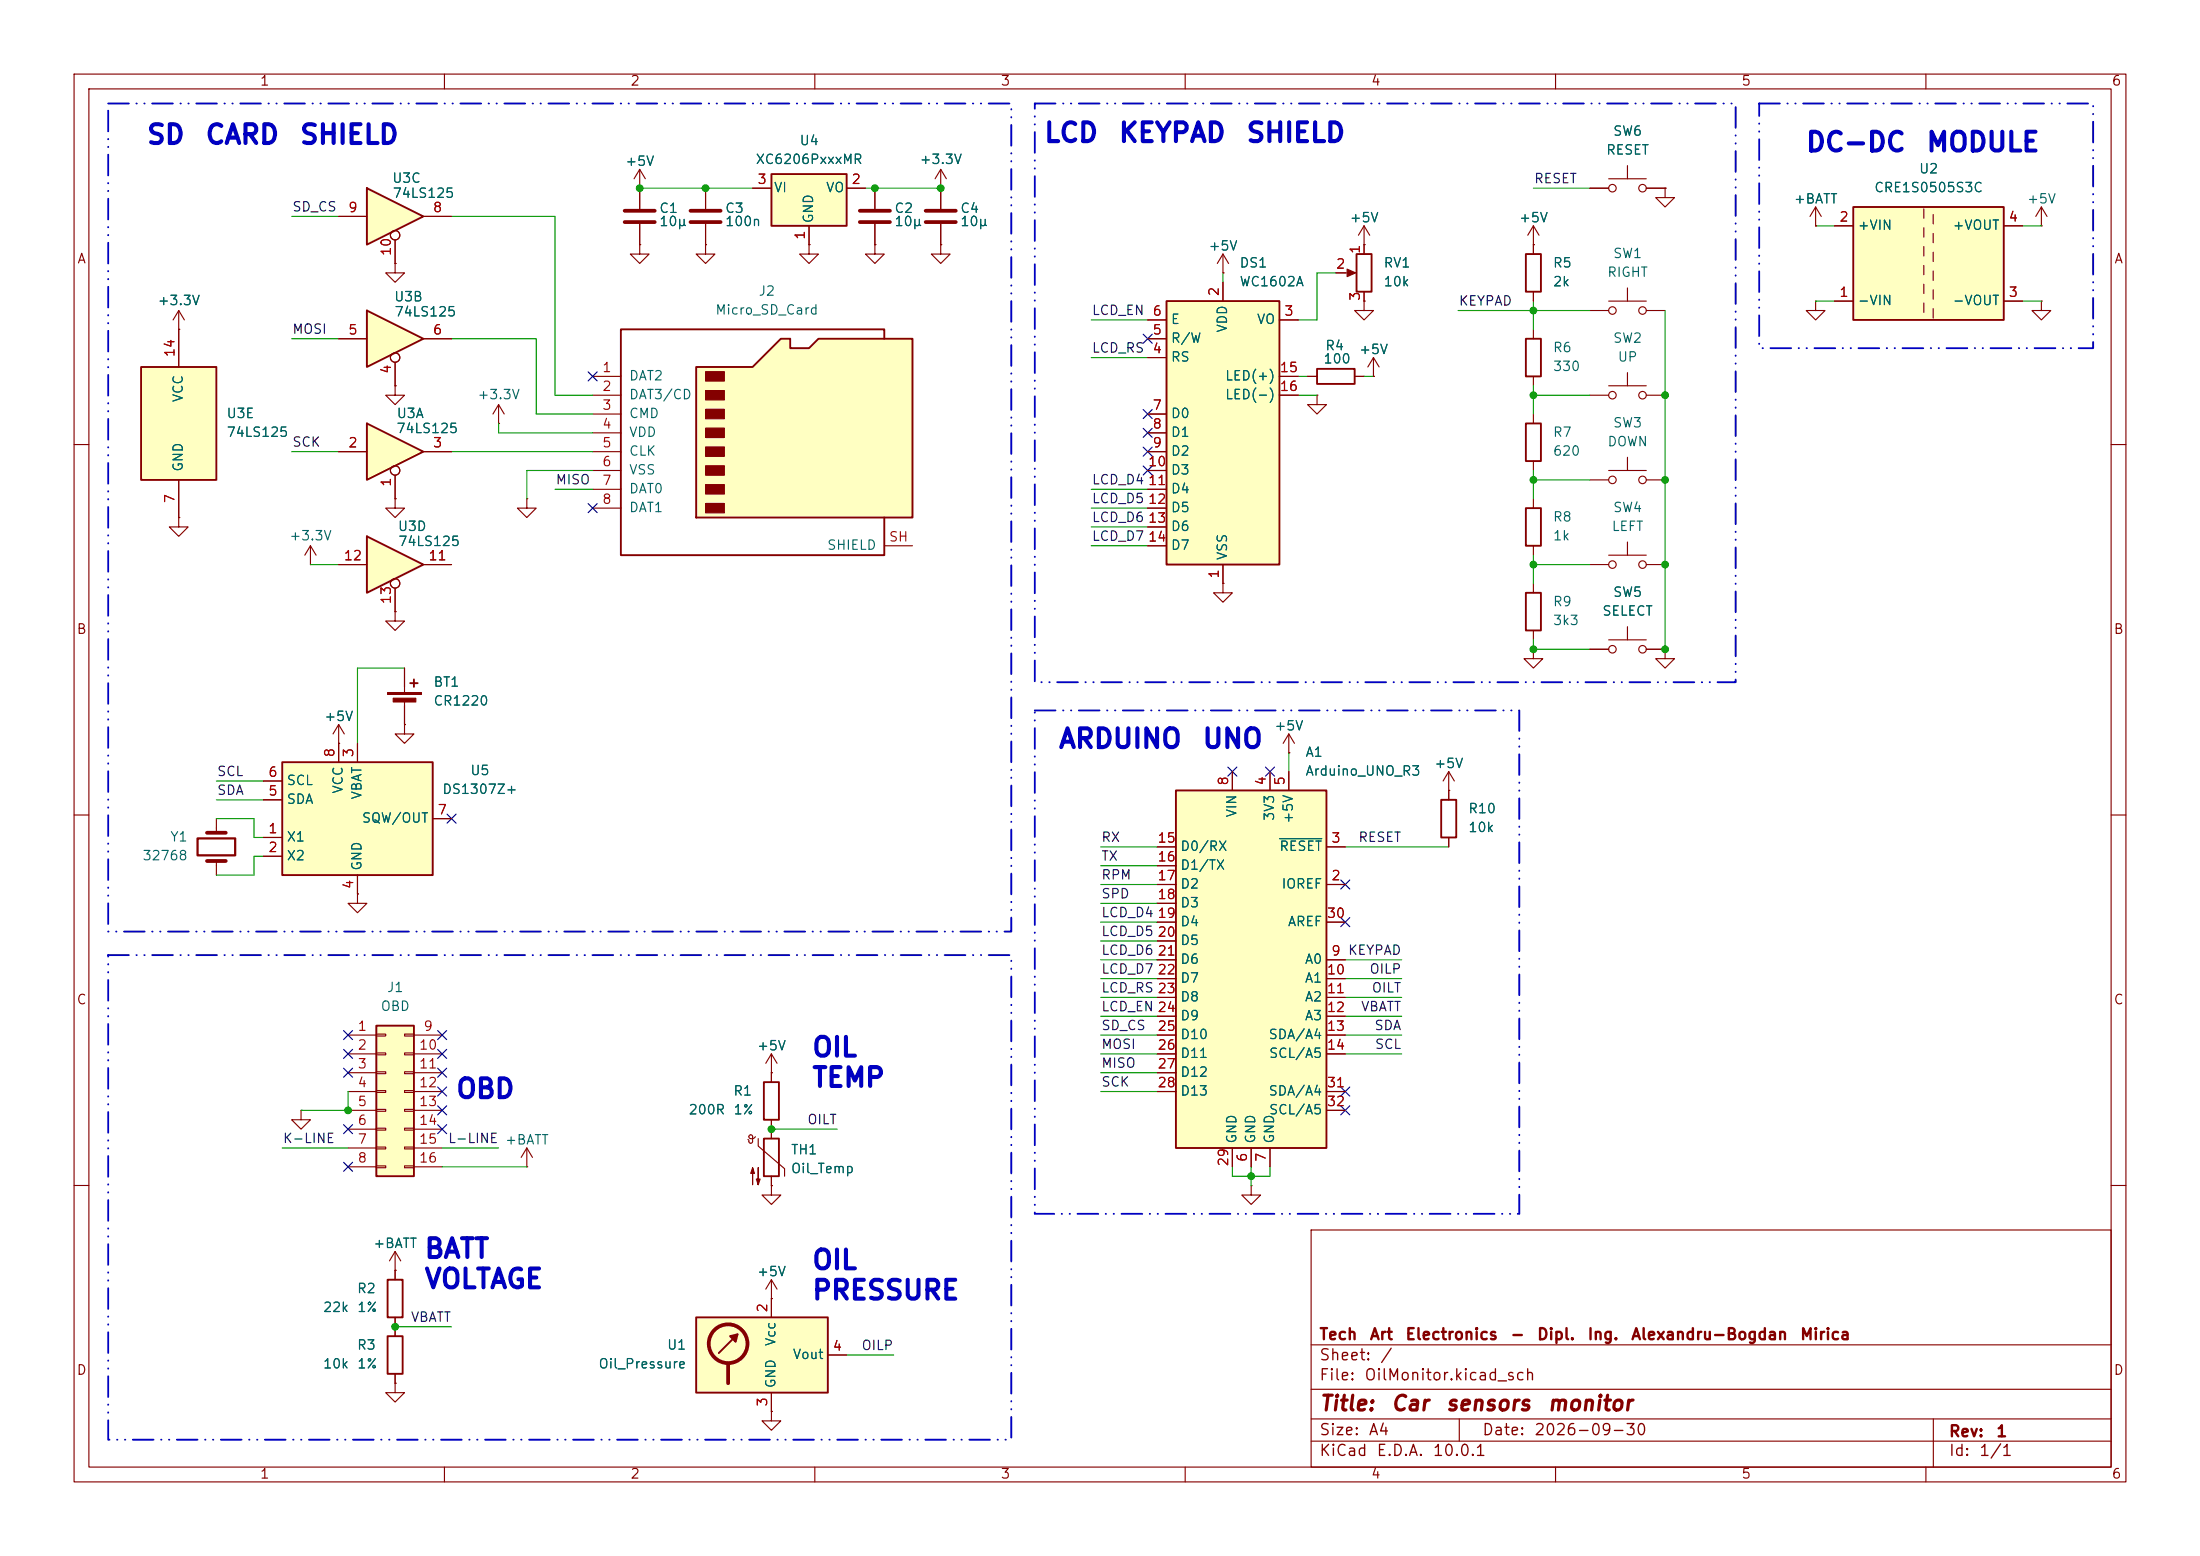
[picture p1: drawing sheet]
<svg xmlns="http://www.w3.org/2000/svg" width="297mm" height="210mm" viewBox="0 0 297 210" stroke-linecap="round" stroke-linejoin="round" font-family="sans-serif">
<g fill="none" stroke="#840000" stroke-width=".15">
<path d="M10 10h277v190h-277zM12 12h273v186h-273zM60 10v2M110 10v2M160 10v2M210 10v2M260 10v2M207 33v1.3M207 39.4v1.2M10 60h2M285 60h2M10 110h2"/>
<path d="M285 110h2M10 160h2M177 166h108v32h-108zM285 160h2M60 198v2M110 198v2M160 198v2M177 194.5h108M177 191.5h108M177 187.5h108M177 181.5h108M197 191.5v3"/>
<path d="M210 198v2M260 198v2M261 191.5v6.5"/>
</g>
<path d="M206 34.3h2v5.1h-2z" fill="none" stroke="#840000" stroke-width=".25"/>
<path d="M49.5 57.2l7.6 3.8-7.6 3.8z" fill="#ffffc2"/>
<path d="M49.5 57.2l7.6 3.8-7.6 3.8zM206 68.6h2v5.1h-2zM55.4 92.2h1M55.9 91.7v1M194.6 108h2v5h-2z" fill="none" stroke="#840000" stroke-width=".25"/>
<g fill="none" stroke="#840000" stroke-width=".15">
<path d="M67.3 57.2h.1M67.3 54.6l-.8 1.3M67.3 54.6l.8 1.3M67.3 54.6v2.6M45.7 61h3.8M53.3 64.1v3.2M57.1 61h3.9M207 67.3v1.3M207 73.7v1.2M214.6 64.8h2.6M217.2 63.5h5M219.7 61.7v1.8"/>
<path d="M222.2 64.8h2.6M45.7 97.8l-.7 1.3M45.7 97.8l.8 1.3M45.7 97.8v2.5M54.6 97.8v1.3h1.3l-1.3 1.2-1.3-1.2h1.3M54.6 97.8h.1M54.6 90.2v3.3M54.6 94.5v3.3M174 99.1l-.8 1.2M174 99.1l.8 1.2M174 99.1v2.5M45.7 100.3h.1"/>
<path d="M174 101.6h.1M195.6 106.7h.1M195.6 104.1l-.8 1.3M195.6 104.1l.7 1.3M195.6 104.1v3.9M195.6 113v1.3"/>
<circle cx="53.3" cy="63.5" r=".63"/>
<circle cx="217.7" cy="64.8" r=".51"/>
<circle cx="221.7" cy="64.8" r=".51"/>
</g>
<g fill="#840000" stroke="#840000" stroke-width=".15">
<path d="M52.3 93.5h4.6v.2h-4.6z"/>
<path d="M53.1 94.2h3v.5h-3z"/>
</g>
<path d="M49.5 72.4l7.6 3.8-7.6 3.8z" fill="#ffffc2"/>
<path d="M49.5 72.4l7.6 3.8-7.6 3.8zM52.3 172.7h2.1v5.1h-2.1zM52.3 180.3h2.1v5.1h-2.1z" fill="none" stroke="#840000" stroke-width=".25"/>
<g fill="none" stroke="#840000" stroke-width=".15">
<path d="M214.6 25.4h2.6M217.2 24.1h5M219.7 22.4v1.7M222.2 25.4h2.6M41.9 76.2h.1M41.9 73.7l-.8 1.2M41.9 73.7l.8 1.2M41.9 73.7v2.5M45.7 76.2h3.8M53.3 67.3v1.3h1.3l-1.3 1.3-1.2-1.3h1.2M53.3 67.3h.1M53.3 79.4v3.2"/>
<path d="M57.1 76.2h3.9M53.3 82.6v1.2h1.3l-1.3 1.3-1.2-1.3h1.2M53.3 82.6h.1M40.6 149.9v1.2h1.3l-1.3 1.3-1.2-1.3h1.2M40.6 149.9h.1M71.1 157.5h.1M71.1 154.9l-.7 1.3M71.1 154.9l.8 1.3M71.1 154.9v2.6M104.1 144.8h.1M104.1 142.2l-.7 1.3M104.1 142.2l.8 1.3"/>
<path d="M104.1 142.2v2.6M53.3 171.5h.1M53.3 168.9v3.8M53.3 177.8v2.5M53.3 168.9l-.7 1.3M53.3 168.9l.8 1.3M104.1 175.3h.1M104.1 172.7v2.6M104.1 172.7l-.7 1.3M104.1 172.7l.8 1.3M53.3 186.7v1.3h1.3l-1.3 1.2-1.2-1.2h1.2M53.3 186.7h.1"/>
<path d="M53.3 185.4v1.3"/>
<circle cx="217.7" cy="25.4" r=".51"/>
<circle cx="221.7" cy="25.4" r=".51"/>
<circle cx="53.3" cy="78.7" r=".63"/>
</g>
<path d="M158.7 106.7h20.4v48.2h-20.4z" fill="#ffffc2"/>
<path d="M158.7 106.7h20.4v48.2h-20.4zM103.1 153.7h2.1v5.1h-2.1z" fill="none" stroke="#840000" stroke-width=".25"/>
<g fill="none" stroke="#840000" stroke-width=".15">
<path d="M156.2 119.4h2.5M156.2 114.3h2.5M156.2 116.8h2.5M166.4 104.1v2.6M171.4 104.1v2.6M174 104.1v2.6M179.1 119.4h2.5M179.1 114.3h2.5M156.2 129.5h2.5M156.2 132.1h2.5M156.2 134.6h2.5M156.2 137.2h2.5"/>
<path d="M156.2 139.7h2.5M156.2 121.9h2.5M156.2 124.5h2.5M156.2 127h2.5M179.1 129.5h2.5M179.1 132.1h2.5M179.1 134.6h2.5M179.1 137.2h2.5M179.1 139.7h2.5M179.1 124.5h2.5M101.1 153.4l.1-.2h.1h.2l.1 .2M101.1 153.4l.2 .3a.59 .59 0 0 0 .7-.3"/>
<path d="M101.6 153.4v.7l-.1 .2-.3-.1-.1-.3-.1-.1M102.4 153.7v1l3.5 3v1.1M104.1 152.4v1.3M104.1 158.8v1.2M156.2 142.2h2.5M156.2 144.8h2.5M156.2 147.3h2.5M166.4 154.9v2.6M168.9 154.9v2.6M171.4 154.9v2.6M179.1 142.2h2.5M179.1 147.3h2.5"/>
<path d="M179.1 149.9h2.5M104.1 160v1.3h1.3l-1.3 1.3-1.2-1.3h1.2M104.1 160h.1M168.9 160v1.3h1.3l-1.3 1.3-1.3-1.3h1.3M168.9 160h.1M104.1 190.5v1.3h1.3l-1.3 1.2-1.2-1.2h1.2M104.1 190.5h.1"/>
</g>
<path d="M172.7 113.2h5.7" fill="none" stroke="#006464" stroke-width=".15"/>
<g fill="#840000" stroke="#840000" stroke-width=".15">
<path d="M101.6 157.6l.3 .8h-.6l.3-.8v2.3z"/>
<path d="M102.4 157.6v2.3l-.3-.8h.5l-.2 .8z"/>
</g>
<path d="M94 177.8h17.8v10.2h-17.8z" fill="#ffffc2"/>
<path d="M103.1 146.1h2.1v5h-2.1zM94 177.8h17.8v10.2h-17.8zM99.6 180.1l-2.6 2.5" fill="none" stroke="#840000" stroke-width=".25"/>
<g fill="none" stroke="#840000" stroke-width=".51">
<path d="M98.3 184.2v2.5"/>
<circle cx="98.3" cy="181.4" r="2.62"/>
</g>
<path d="M98.6 180.3l1-.2-.3 1z" fill="#840000" stroke="#840000" stroke-width=".25"/>
<path d="M104.1 144.8v1.3M104.1 151.1v1.3M104.1 175.3v2.5M104.1 188v2.5M111.8 182.9h2.5" fill="none" stroke="#840000" stroke-width=".15"/>
<path d="M50.8 138.4h5.1v20.4h-5.1z" fill="#ffffc2"/>
<path d="M50.8 138.4h5.1v20.4h-5.1z" fill="none" stroke="#840000" stroke-width=".25"/>
<g fill="none" stroke="#840000" stroke-width=".15">
<path d="M184.1 33h.1M184.1 30.5l-.7 1.3M184.1 30.5l.8 1.3M184.1 30.5v2.5M53.3 52.1v1.2h1.3l-1.3 1.3-1.2-1.3h1.2M53.3 52.1h.1M47 139.7h3.8M50.8 139.6h1.3v.2h-1.3zM54.6 139.6h1.3v.2h-1.3zM55.9 139.7h3.8M47 142.2h3.8M47 144.8h3.8"/>
<path d="M47 147.3h3.8M47 149.9h3.8M47 152.4h3.8M47 154.9h3.8M47 157.5h3.8M50.8 142.1h1.3v.3h-1.3zM50.8 144.7h1.3v.2h-1.3zM50.8 147.2h1.3v.2h-1.3zM50.8 149.7h1.3v.3h-1.3zM50.8 152.3h1.3v.2h-1.3zM50.8 154.8h1.3v.3h-1.3zM50.8 157.4h1.3v.2h-1.3z"/>
<path d="M54.6 142.1h1.3v.3h-1.3zM54.6 144.7h1.3v.2h-1.3zM54.6 147.2h1.3v.2h-1.3zM54.6 149.7h1.3v.3h-1.3zM54.6 152.3h1.3v.2h-1.3zM54.6 154.8h1.3v.3h-1.3zM54.6 157.4h1.3v.2h-1.3zM55.9 142.2h3.8M55.9 144.8h3.8M55.9 147.3h3.8M55.9 149.9h3.8M55.9 152.4h3.8"/>
<path d="M55.9 154.9h3.8M55.9 157.5h3.8"/>
</g>
<path d="M94 49.5h7.6l3.8-3.8h1.3v1.3h2.5l1.3-1.3h12.7v24.2h-29.2z" fill="#ffffc2"/>
<path d="M183.1 34.3h2.1v5.1h-2.1zM94 49.5h7.6l3.8-3.8h1.3v1.3h2.5l1.3-1.3h12.7v24.2h-29.2zM119.4 45.7v-1.2h-35.6v30.4h35.6v-5" fill="none" stroke="#840000" stroke-width=".25"/>
<g fill="#840000" stroke="#840000" stroke-width=".15">
<path d="M95.2 50.2h2.6v1.2h-2.6z"/>
<path d="M95.2 52.7h2.6v1.3h-2.6z"/>
<path d="M95.2 55.2h2.6v1.3h-2.6z"/>
<path d="M95.2 57.8h2.6v1.3h-2.6z"/>
<path d="M95.2 60.3h2.6v1.3h-2.6z"/>
<path d="M95.2 62.9h2.6v1.2h-2.6z"/>
<path d="M95.2 65.4h2.6v1.3h-2.6z"/>
<path d="M95.2 67.9h2.6v1.3h-2.6z"/>
<path d="M181.9 36.3l1.1 .5-1.1 .5z"/>
</g>
<g fill="none" stroke="#840000" stroke-width=".15">
<path d="M86.4 33v1.3h1.2l-1.2 1.3-1.3-1.3h1.3M86.4 33h.1M95.2 33v1.3h1.3l-1.3 1.3-1.2-1.3h1.2M95.2 33h.1M109.2 33v1.3h1.3l-1.3 1.3-1.3-1.3h1.3M109.2 33h.1M118.1 33v1.3h1.3l-1.3 1.3-1.3-1.3h1.3M118.1 33h.1M127 33v1.3h1.3l-1.3 1.3-1.3-1.3h1.3M127 33h.1M165.1 36.8h.1M165.1 34.3l-.8 1.3"/>
<path d="M165.1 34.3l.8 1.3M165.1 34.3v2.5M180.3 36.8h2.3M184.1 33v1.3M184.1 39.4v1.2M207 33h.1M207 30.5l-.8 1.3M207 30.5l.8 1.3M207 30.5v2.5M80 50.8h3.8M80 53.3h3.8M80 55.9h3.8"/>
<path d="M80 58.4h3.8M80 61h3.8M80 63.5h3.8M80 66h3.8M80 68.6h3.8M119.4 73.7h3.8"/>
</g>
<path d="M19 49.5h10.2v15.3h-10.2z" fill="#ffffc2"/>
<path d="M19 49.5h10.2v15.3h-10.2z" fill="none" stroke="#840000" stroke-width=".25"/>
<path d="M86.4 25.4v2.8M86.4 30.2v2.8M127 25.4v2.8M127 30.2v2.8M24.1 44.5h.1M24.1 41.9v7.6M24.1 41.9l-.7 1.3M24.1 41.9l.8 1.3M24.1 64.8v5.1M71.1 67.3v1.3h1.3l-1.3 1.3-1.3-1.3h1.3M71.1 67.3h.1" fill="none" stroke="#840000" stroke-width=".15"/>
<path d="M84.3 28.4h4.1M84.3 30h4.1M125 28.4h4M125 30h4" fill="none" stroke="#840000" stroke-width=".51"/>
<path d="M104.1 23.5h10.2v7h-10.2z" fill="#ffffc2"/>
<path d="M104.1 23.5h10.2v7h-10.2zM177.8 49.8h5.1v2h-5.1z" fill="none" stroke="#840000" stroke-width=".25"/>
<g fill="none" stroke="#840000" stroke-width=".15">
<path d="M101.6 25.4h2.5M109.2 30.5v2.5M114.3 25.4h2.5M118.1 25.4v2.8M118.1 30.2v2.8M127 25.4h.1M127 22.9l-.8 1.2M127 22.9l.8 1.2M127 22.9v2.5M176.5 50.8h1.3M182.9 50.8h1.2M29.2 110.5v1.9"/>
<path d="M29.2 116.2v1.9M48.3 120.7v1.2h1.2l-1.2 1.3-1.3-1.3h1.3M48.3 120.7h.1"/>
</g>
<path d="M116.1 28.4h4M116.1 30h4M27.9 116.2h2.6M27.9 112.4h2.6" fill="none" stroke="#840000" stroke-width=".51"/>
<path d="M26.7 113.2h5v2.2h-5z" fill="none" stroke="#840000" stroke-width=".3"/>
<path d="M38.1 102.9h20.3v15.2h-20.3z" fill="#ffffc2"/>
<path d="M206 45.7h2v5.1h-2zM38.1 102.9h20.3v15.2h-20.3z" fill="none" stroke="#840000" stroke-width=".25"/>
<g fill="none" stroke="#840000" stroke-width=".15">
<path d="M177.8 53.3v1.3h1.3l-1.3 1.3-1.3-1.3h1.3M177.8 53.3h.1M207 44.5v1.2M207 50.8v1.3M214.6 53.3h2.6M217.2 52.1h5M219.7 50.3v1.8M222.2 53.3h2.6M245.1 40.6v1.3h1.3l-1.3 1.3-1.3-1.3h1.3M245.1 40.6h.1M24.1 69.9v1.2h1.3l-1.3 1.3-1.2-1.3h1.2M24.1 69.9h.1"/>
<path d="M165.1 78.7v1.3h1.3l-1.3 1.3-1.3-1.3h1.3M165.1 78.7h.1M35.6 113h2.5M35.6 115.6h2.5M35.6 108h2.5M35.6 105.4h2.5M45.7 100.3v2.6M48.3 100.3v2.6M48.3 118.1v2.6M58.4 110.5h2.6"/>
<circle cx="217.7" cy="53.3" r=".51"/>
<circle cx="221.7" cy="53.3" r=".51"/>
</g>
<path d="M157.5 40.6h15.2v35.6h-15.2z" fill="#ffffc2"/>
<path d="M157.5 40.6h15.2v35.6h-15.2z" fill="none" stroke="#840000" stroke-width=".25"/>
<g fill="none" stroke="#840000" stroke-width=".15">
<path d="M165.1 38.1v2.5M154.9 43.2h2.6M154.9 48.3h2.6M154.9 45.7h2.6M154.9 55.9h2.6M154.9 58.4h2.6M172.7 43.2h2.6M172.7 50.8h2.6M172.7 53.3h2.6M184.1 40.6v1.3h1.3l-1.3 1.3-1.2-1.3h1.2M184.1 40.6h.1M154.9 61h2.6"/>
<path d="M154.9 63.5h2.6M154.9 66h2.6M154.9 68.6h2.6M154.9 71.1h2.6M154.9 73.7h2.6M165.1 76.2v2.5"/>
</g>
<path d="M49.5 25.4l7.6 3.8-7.6 3.8z" fill="#ffffc2"/>
<path d="M49.5 25.4l7.6 3.8-7.6 3.8zM206 80h2v5.1h-2z" fill="none" stroke="#840000" stroke-width=".25"/>
<g fill="none" stroke="#840000" stroke-width=".15">
<path d="M45.7 29.2h3.8M53.3 32.4v3.2M57.1 29.2h3.9M86.4 25.4h.1M86.4 22.9l-.8 1.2M86.4 22.9l.7 1.2M86.4 22.9v2.5M95.2 25.4v2.8M95.2 30.2v2.8M219.7 38.9v1.7M224.8 25.4v1.3h1.3l-1.3 1.2-1.3-1.2h1.3M224.8 25.4h.1"/>
<path d="M245.1 30.5h.1M245.1 27.9l-.8 1.3M245.1 27.9l.8 1.3M245.1 27.9v2.6M185.4 50.8h.1M185.4 48.3l-.7 1.2M185.4 48.3l.8 1.2M185.4 48.3v2.5M214.6 41.9h2.6M217.2 40.6h5M222.2 41.9h2.6M207 78.7v1.3"/>
<path d="M207 87.6v1.3h1.3l-1.3 1.3-1.3-1.3h1.3M207 87.6h.1M207 85.1v1.3M224.8 87.6v1.3h1.3l-1.3 1.3-1.3-1.3h1.3M224.8 87.6h.1"/>
<circle cx="53.3" cy="31.7" r=".63"/>
<circle cx="217.7" cy="41.9" r=".51"/>
<circle cx="221.7" cy="41.9" r=".51"/>
</g>
<path d="M93.2 28.4h4.1M93.2 30h4.1" fill="none" stroke="#840000" stroke-width=".51"/>
<path d="M250.2 27.9h20.3v15.3h-20.3z" fill="#ffffc2"/>
<path d="M250.2 27.9h20.3v15.3h-20.3zM206 57.2h2v5h-2z" fill="none" stroke="#840000" stroke-width=".25"/>
<g fill="none" stroke="#840000" stroke-width=".15">
<path d="M53.3 35.6v1.2h1.3l-1.3 1.3-1.2-1.3h1.2M53.3 35.6h.1M247.6 30.5h2.6M259.7 28.2v1.3M259.7 30.7v1.3M259.7 33.3v1.2M259.7 35.8v1.3M259.7 38.4v1.2M261 29v1.2M261 31.5v1.3M261 34v1.3M261 36.6v1.2"/>
<path d="M261 39.1v1.3M270.5 30.5h2.5M275.6 30.5h.1M275.6 27.9l-.8 1.3M275.6 27.9l.8 1.3M275.6 27.9v2.6M207 55.9v1.3M247.6 40.6h2.6M259.7 40.9v1.3M261 41.7v1.2M270.5 40.6h2.5M275.6 40.6v1.3h1.3l-1.3 1.3-1.3-1.3h1.3"/>
<path d="M275.6 40.6h.1M207 62.2v1.3M214.6 76.2h2.6M217.2 74.9h5M219.7 73.2v1.7M222.2 76.2h2.6M214.6 87.6h2.6M217.2 86.4h5M219.7 84.6v1.8M222.2 87.6h2.6"/>
<circle cx="217.7" cy="76.2" r=".51"/>
<circle cx="221.7" cy="76.2" r=".51"/>
<circle cx="217.7" cy="87.6" r=".51"/>
<circle cx="221.7" cy="87.6" r=".51"/>
</g>
<path d="M49.5 41.9l7.6 3.8-7.6 3.8z" fill="#ffffc2"/>
<path d="M49.5 41.9l7.6 3.8-7.6 3.8z" fill="none" stroke="#840000" stroke-width=".25"/>
<g fill="none" stroke="#840000" stroke-width=".15">
<path d="M45.7 29.2h3.8M53.3 35.6h.1M53.3 32.4v3.2M57.1 29.2h3.9M86.4 33h.1M86.4 25.4h.1M86.4 25.4v2.8M86.4 30.2v2.8M95.2 33h.1M95.2 25.4v2.8M95.2 30.2v2.8M101.6 25.4h2.5"/>
<path d="M109.2 33h.1M109.2 30.5v2.5M114.3 25.4h2.5M118.1 33h.1M118.1 25.4v2.8M118.1 30.2v2.8M127 33h.1M127 25.4h.1M127 25.4v2.8M127 30.2v2.8M165.1 36.8h.1M165.1 38.1v2.5"/>
<path d="M180.3 36.8h1.3M184.1 33h.1M184.1 33v1.3M184.1 39.4v1.2M207 33h.1M207 33v1.3M207 39.4v1.2M214.6 25.4h2.6M222.2 25.4h2.6M224.8 25.4h.1M245.1 30.5h.1M247.6 30.5h2.6"/>
<path d="M270.5 30.5h2.5M24.1 44.5h.1M24.1 44.5v5M45.7 45.7h3.8M53.3 52.1h.1M53.3 48.9v3.2M57.1 45.7h3.9M154.9 45.7h2.6M154.9 43.2h2.6M154.9 48.3h2.6M154.9 55.9h2.6M154.9 58.4h2.6"/>
<path d="M172.7 50.8h2.6M172.7 43.2h2.6M172.7 53.3h2.6M176.5 50.8h1.3M182.9 50.8h1.2M184.1 40.6h.1M185.4 50.8h.1M247.6 40.6h2.6M270.5 40.6h2.5M24.1 69.9h.1M24.1 64.8v5.1M45.7 61h3.8"/>
<path d="M45.7 76.2h3.8M53.3 67.3h.1M53.3 64.1v3.2M53.3 79.4v3.2M57.1 61h3.9M57.1 76.2h3.9M154.9 61h2.6M154.9 63.5h2.6M154.9 66h2.6M154.9 68.6h2.6M154.9 71.1h2.6M154.9 73.7h2.6"/>
<path d="M165.1 78.7h.1M165.1 76.2v2.5M53.3 82.6h.1M54.6 97.8h.1M54.6 90.2v2.5M54.6 95.3v2.5M214.6 87.6h2.6M222.2 87.6h2.6M224.8 87.6h.1M35.6 113h2.5M35.6 115.6h2.5M35.6 108h2.5"/>
<path d="M35.6 105.4h2.5M45.7 100.3h.1M45.7 100.3v2.6M48.3 100.3v2.6M48.3 118.1v2.6M58.4 110.5h2.6M156.2 119.4h2.5M156.2 114.3h2.5M156.2 116.8h2.5M166.4 104.1v2.6M171.4 104.1v2.6M174 101.6h.1"/>
<path d="M174 104.1v2.6M179.1 119.4h2.5M179.1 114.3h2.5M195.6 106.7h.1M195.6 106.7v1.3M195.6 113v1.3M48.3 120.7h.1M156.2 129.5h2.5M156.2 132.1h2.5M156.2 134.6h2.5M156.2 137.2h2.5M156.2 139.7h2.5"/>
<path d="M156.2 121.9h2.5M156.2 124.5h2.5M156.2 127h2.5M179.1 129.5h2.5M179.1 132.1h2.5M179.1 134.6h2.5M179.1 137.2h2.5M179.1 139.7h2.5M179.1 124.5h2.5M104.1 144.8h.1M104.1 144.8v1.3M104.1 151.1v2.6"/>
<path d="M104.1 158.8v1.2M156.2 142.2h2.5M156.2 144.8h2.5M156.2 147.3h2.5M166.4 154.9v2.6M168.9 154.9v2.6M171.4 154.9v2.6M179.1 142.2h2.5M179.1 147.3h2.5M179.1 149.9h2.5M53.3 171.5h.1M53.3 171.5v1.2"/>
<path d="M53.3 177.8v2.5M104.1 175.3h.1M104.1 160h.1M104.1 175.3v2.5M53.3 186.7h.1M53.3 185.4v1.3M104.1 190.5h.1M104.1 188v2.5M111.8 182.9h2.5"/>
<circle cx="53.3" cy="31.7" r=".63"/>
<circle cx="53.3" cy="48.3" r=".63"/>
<circle cx="53.3" cy="63.5" r=".63"/>
<circle cx="53.3" cy="78.7" r=".63"/>
</g>
<g fill="none" stroke="#009600" stroke-width=".15">
<path d="M39.4 29.2h6.3M61 29.2h13.9v24.1h5.1M86.4 25.4h15.2M116.8 25.4h10.2M165.1 36.8v1.3M180.3 36.8h-2.5v6.4h-2.5M207 25.4h7.6M245.1 30.5h2.5M273 30.5h2.6M39.4 45.7h6.3M61 45.7h11.4v10.2h7.6M67.3 57.2v1.2h12.7"/>
<path d="M147.3 48.3h7.6M147.3 43.2h7.6M175.3 50.8h1.2M175.3 53.3h2.5M184.1 50.8h1.3M196.8 41.9h17.8M207 53.3h7.6M207 40.6v3.9M207 52.1v3.8M224.8 41.9v45.7M245.1 40.6h2.5M273 40.6h2.6"/>
<path d="M39.4 61h6.3M41.9 76.2h3.8M61 61h19M74.9 66h5.1M80 63.5h-8.9v3.8M147.3 66h7.6M147.3 73.7h7.6M147.3 71.1h7.6M147.3 68.6h7.6M207 63.5v3.8M207 74.9v3.8M207 64.8h7.6"/>
<path d="M207 76.2h7.6M54.6 90.2h-6.3v10.1M207 86.4v1.2h7.6M29.2 110.5h5.1v2.5h1.3M29.2 105.4h6.4M29.2 108h6.4M35.6 115.6h-1.3v2.5h-5.1M148.6 114.3h7.6M148.6 116.8h7.6M148.6 119.4h7.6M174 101.6v2.5M181.6 114.3h14"/>
<path d="M148.6 124.5h7.6M148.6 121.9h7.6M148.6 137.2h7.6M148.6 139.7h7.6M148.6 132.1h7.6M148.6 134.6h7.6M148.6 129.5h7.6M148.6 127h7.6M181.6 137.2h7.6M181.6 139.7h7.6M181.6 132.1h7.6M181.6 134.6h7.6"/>
<path d="M181.6 129.5h7.6M38.1 154.9h8.9M47 147.3v2.6h-6.4M59.7 154.9h7.6M59.7 157.5h11.4M104.1 152.4h8.9M148.6 144.8h7.6M148.6 147.3h7.6M148.6 142.2h7.6M166.4 157.5v1.3h5v-1.3M168.9 157.5v2.5M181.6 142.2h7.6"/>
<path d="M53.3 179.1h7.7M114.3 182.9h6.3"/>
</g>
<g fill="none" stroke="#000084" stroke-width=".15">
<path d="M79.4 50.2l1.2 1.2M80.6 50.2l-1.2 1.2M154.3 57.8l1.2 1.2M154.3 55.3l1.2 1.2M154.3 45.1l1.2 1.2M155.5 57.8l-1.2 1.2M155.5 55.3l-1.2 1.2M155.5 45.1l-1.2 1.2M79.4 68l1.2 1.2M80.6 68l-1.2 1.2M154.3 62.9l1.2 1.2M154.3 60.4l1.2 1.2"/>
<path d="M155.5 62.9l-1.2 1.2M155.5 60.4l-1.2 1.2M60.4 109.9l1.2 1.2M61.6 109.9l-1.2 1.2M165.8 103.5l1.2 1.2M167 103.5l-1.2 1.2M170.8 103.5l1.3 1.2M172.1 103.5l-1.3 1.2M181 118.8l1.2 1.2M182.2 118.8l-1.2 1.2M46.4 139.1l1.2 1.2M47.6 139.1l-1.2 1.2"/>
<path d="M59.1 139.1l1.2 1.2M60.3 139.1l-1.2 1.2M181 123.9l1.2 1.2M182.2 123.9l-1.2 1.2M46.4 141.6l1.2 1.2M46.4 156.9l1.2 1.2M46.4 151.8l1.2 1.2M46.4 144.2l1.2 1.2M47.6 141.6l-1.2 1.2M47.6 156.9l-1.2 1.2M47.6 151.8l-1.2 1.2M47.6 144.2l-1.2 1.2"/>
<path d="M59.1 144.2l1.2 1.2M59.1 141.6l1.2 1.2M59.1 149.3l1.2 1.2M59.1 151.8l1.2 1.2M59.1 146.7l1.2 1.2M60.3 144.2l-1.2 1.2M60.3 141.6l-1.2 1.2M60.3 149.3l-1.2 1.2M60.3 151.8l-1.2 1.2M60.3 146.7l-1.2 1.2M181 146.7l1.2 1.2M181 149.3l1.2 1.2"/>
<path d="M182.2 146.7l-1.2 1.2M182.2 149.3l-1.2 1.2"/>
</g>
<path d="M14.6 14h121.9v111.7h-121.9zM139.7 14h94.6v78.1h-94.6zM237.5 14h45.1v33h-45.1zM139.7 95.9h65.4v67.9h-65.4zM14.6 128.9h121.9v65.4h-121.9z" fill="none" stroke="#0000c2" stroke-width=".25" stroke-dasharray="2.8 1 .1 1 .1 1"/>
<path d="M172.7 113.2h5.7" fill="none" stroke="#006464" stroke-width=".15"/>
<g fill="#009600" stroke="#009600" stroke-width=".14">
<circle cx="168.9" cy="158.8" r=".46"/>
<circle cx="207" cy="87.6" r=".46"/>
<circle cx="207" cy="64.8" r=".46"/>
<circle cx="224.8" cy="64.8" r=".46"/>
<circle cx="224.8" cy="76.2" r=".46"/>
<circle cx="224.8" cy="87.6" r=".46"/>
<circle cx="207" cy="76.2" r=".46"/>
<circle cx="207" cy="53.3" r=".46"/>
<circle cx="224.8" cy="53.3" r=".46"/>
<circle cx="207" cy="41.9" r=".46"/>
<circle cx="47" cy="149.9" r=".46"/>
<circle cx="53.3" cy="179.1" r=".46"/>
<circle cx="104.1" cy="152.4" r=".46"/>
<circle cx="118.1" cy="25.4" r=".46"/>
<circle cx="127" cy="25.4" r=".46"/>
<circle cx="86.4" cy="25.4" r=".46"/>
<circle cx="95.2" cy="25.4" r=".46"/>
</g>
<g font-size="2.5" fill="#0000c2">
<text x="19.7" y="20.1">SD</text>
<text x="27.6" y="20.1">CARD</text>
<text x="40.3" y="20.1">SHIELD</text>
<text x="140.8" y="19.8">LCD</text>
<text x="150.9" y="19.8">KEYPAD</text>
<text x="168.1" y="19.8">SHIELD</text>
<text x="243.6" y="21.1">DC-DC</text>
<text x="259.9" y="21.1">MODULE</text>
<text x="142.8" y="101.6">ARDUINO</text>
<text x="162.2" y="101.6">UNO</text>
<text x="109.5" y="143.2">OIL</text>
<text x="61.4" y="148.8">OBD</text>
<text x="109.5" y="147.3">TEMP</text>
<text x="57.1" y="170.4">BATT</text>
<text x="109.5" y="171.9">OIL</text>
<text x="57.1" y="174.5">VOLTAGE</text>
<text x="109.5" y="176">PRESSURE</text>
</g>
<g font-size="2" fill="#840000">
<text x="178" y="190.9">Title:</text>
<text x="187.7" y="190.9">Car</text>
<text x="195" y="190.9">sensors</text>
<text x="208.8" y="190.9">monitor</text>
</g>
<g font-size="1.5" fill="#840000">
<text x="178" y="184">Sheet:</text>
<text x="178" y="181.2">Tech</text>
<text x="184.8" y="181.2">Art</text>
<text x="186.2" y="184">/</text>
<text x="189.6" y="181.2">Electronics</text>
<text x="203.8" y="181.2">-</text>
<text x="207.4" y="181.2">Dipl.</text>
<text x="214.2" y="181.2">Ing.</text>
<text x="220.1" y="181.2">Alexandru-Bogdan</text>
<text x="242.9" y="181.2">Mirica</text>
<text x="178" y="186.7">File:</text>
<text x="184.1" y="186.7">OilMonitor.kicad_sch</text>
<text x="178" y="196.9">KiCad</text>
<text x="178" y="194.1">Size:</text>
<text x="184.7" y="194.1">A4</text>
<text x="185.7" y="196.9">E.D.A.</text>
<text x="193.3" y="196.9">10.0.1</text>
<text x="200" y="194.1">Date:</text>
<text x="207" y="194.1">2026-09-30</text>
<text x="263" y="194.3">Rev:</text>
<text x="263" y="196.9">Id:</text>
<text x="267.1" y="196.9">1/1</text>
<text x="269.4" y="194.3">1</text>
</g>
<g font-size="1.3" fill="#840000">
<text x="35" y="11.9">1</text>
<text x="85" y="11.9">2</text>
<text x="135" y="11.9">3</text>
<text x="185" y="11.9">4</text>
<text x="235" y="11.9">5</text>
<text x="285" y="11.9">6</text>
<text x="10.3" y="35.9">A</text>
<text x="285.3" y="35.9">A</text>
<text x="10.3" y="85.9">B</text>
<text x="285.3" y="85.9">B</text>
<text x="10.3" y="135.9">C</text>
<text x="285.3" y="135.9">C</text>
<text x="10.3" y="185.9">D</text>
<text x="285.3" y="185.9">D</text>
<text x="35" y="199.9">1</text>
<text x="85" y="199.9">2</text>
<text x="135" y="199.9">3</text>
<text x="185" y="199.9">4</text>
<text x="235" y="199.9">5</text>
<text x="285" y="199.9">6</text>
</g>
<g font-size="1.3" fill="#006464">
<text x="84.3" y="22.7">+5V</text>
<text x="101.9" y="22.5">XC6206PxxxMR</text>
<text x="107.8" y="19.9">U4</text>
<text x="124.1" y="22.5">+3.3V</text>
<text x="216.7" y="21.2">RESET</text>
<text x="217.7" y="18.6">SW6</text>
<text x="259" y="23.7">U2</text>
<text x="52.9" y="25">U3C</text>
<text x="52.9" y="27">74LS125</text>
<text x="88.9" y="29.1">C1</text>
<text x="97.8" y="29.1">C3</text>
<text x="104.4" y="26.3">VI</text>
<text x="111.4" y="26.3">VO</text>
<text x="120.7" y="29.1">C2</text>
<text x="129.5" y="29.1">C4</text>
<text x="242.1" y="27.8">+BATT</text>
<text x="252.9" y="26.3">CRE1S0505S3C</text>
<text x="273.6" y="27.8">+5V</text>
<text x="88.9" y="30.8">10µ</text>
<text x="97.8" y="30.8">100n</text>
<text x="110.1" y="30.2" transform="rotate(-90 110.1 30.2)">GND</text>
<text x="120.7" y="30.8">10µ</text>
<text x="129.5" y="30.8">10µ</text>
<text x="163.1" y="34.1">+5V</text>
<text x="182.1" y="30.3">+5V</text>
<text x="205" y="30.3">+5V</text>
<text x="217.7" y="35.2">SW1</text>
<text x="250.7" y="31.3">+VIN</text>
<text x="263.5" y="31.3">+VOUT</text>
<text x="21.2" y="41.5">+3.3V</text>
<text x="53.1" y="41">U3B</text>
<text x="102.3" y="40.2">J2</text>
<text x="167.3" y="36.4">DS1</text>
<text x="167.3" y="39">WC1602A</text>
<text x="186.7" y="36.4">RV1</text>
<text x="186.7" y="39">10k</text>
<text x="209.6" y="36.4">R5</text>
<text x="209.6" y="39">2k</text>
<text x="216.9" y="37.7">RIGHT</text>
<text x="250.7" y="41.5">-VIN</text>
<text x="263.5" y="41.5">-VOUT</text>
<text x="53.2" y="43">74LS125</text>
<text x="96.5" y="42.8">Micro_SD_Card</text>
<text x="158" y="46.6">R/W</text>
<text x="158" y="44">E</text>
<text x="166" y="45" transform="rotate(-90 166 45)">VDD</text>
<text x="169.6" y="44">VO</text>
<text x="178.8" y="47.6">R4</text>
<text x="209.6" y="47.9">R6</text>
<text x="217.7" y="46.6">SW2</text>
<text x="84.8" y="51.7">DAT2</text>
<text x="158" y="49.1">RS</text>
<text x="165.3" y="51.7">LED(+)</text>
<text x="178.6" y="49.4">100</text>
<text x="183.4" y="48.1">+5V</text>
<text x="209.6" y="50.4">330</text>
<text x="218.3" y="49.1">UP</text>
<text x="25" y="54.4" transform="rotate(-90 25 54.4)">VCC</text>
<text x="30.5" y="59.3">74LS125</text>
<text x="30.5" y="56.7">U3E</text>
<text x="53.4" y="58.8">74LS125</text>
<text x="53.5" y="56.7">U3A</text>
<text x="64.4" y="54.2">+3.3V</text>
<text x="84.8" y="54.2">DAT3/CD</text>
<text x="84.8" y="56.7">CMD</text>
<text x="84.8" y="59.3">VDD</text>
<text x="158" y="56.7">D0</text>
<text x="158" y="59.3">D1</text>
<text x="165.3" y="54.2">LED(-)</text>
<text x="209.6" y="59.3">R7</text>
<text x="217.7" y="58">SW3</text>
<text x="25" y="63.8" transform="rotate(-90 25 63.8)">GND</text>
<text x="84.8" y="61.8">CLK</text>
<text x="84.8" y="64.4">VSS</text>
<text x="158" y="61.8">D2</text>
<text x="158" y="64.4">D3</text>
<text x="209.6" y="61.8">620</text>
<text x="216.9" y="60.6">DOWN</text>
<text x="53.6" y="72">U3D</text>
<text x="84.8" y="66.9">DAT0</text>
<text x="84.8" y="69.4">DAT1</text>
<text x="158" y="66.9">D4</text>
<text x="158" y="69.4">D5</text>
<text x="158" y="72">D6</text>
<text x="209.6" y="70.7">R8</text>
<text x="217.5" y="72">LEFT</text>
<text x="217.7" y="69.4">SW4</text>
<text x="39" y="73.3">+3.3V</text>
<text x="53.7" y="74">74LS125</text>
<text x="111.6" y="74.5">SHIELD</text>
<text x="158" y="74.5">D7</text>
<text x="166" y="75.7" transform="rotate(-90 166 75.7)">VSS</text>
<text x="209.6" y="73.3">1k</text>
<text x="209.6" y="82.1">R9</text>
<text x="216.2" y="83.4">SELECT</text>
<text x="217.7" y="80.9">SW5</text>
<text x="209.6" y="84.7">3k3</text>
<text x="58.4" y="93">BT1</text>
<text x="58.4" y="95.5">CR1220</text>
<text x="43.7" y="97.6">+5V</text>
<text x="172" y="98.9">+5V</text>
<text x="38.6" y="106.3">SCL</text>
<text x="46.6" y="107.2" transform="rotate(-90 46.6 107.2)">VCC</text>
<text x="49.1" y="108" transform="rotate(-90 49.1 108)">VBAT</text>
<text x="59.6" y="107.5">DS1307Z+</text>
<text x="63.4" y="104.9">U5</text>
<text x="176.1" y="102.5">A1</text>
<text x="176.1" y="105">Arduino_UNO_R3</text>
<text x="193.5" y="104">+5V</text>
<text x="22.9" y="113.9">Y1</text>
<text x="38.6" y="113.9">X1</text>
<text x="38.6" y="108.8">SDA</text>
<text x="48.8" y="111.4">SQW/OUT</text>
<text x="167.2" y="110.4" transform="rotate(-90 167.2 110.4)">VIN</text>
<text x="172.3" y="110.9" transform="rotate(-90 172.3 110.9)">3V3</text>
<text x="174.9" y="111.3" transform="rotate(-90 174.9 111.3)">+5V</text>
<text x="198.1" y="112.6">10k</text>
<text x="198.1" y="110.1">R10</text>
<text x="19.1" y="116.4">32768</text>
<text x="38.6" y="116.4">X2</text>
<text x="49.1" y="117.6" transform="rotate(-90 49.1 117.6)">GND</text>
<text x="159.3" y="115.2">D0/RX</text>
<text x="159.3" y="117.7">D1/TX</text>
<text x="172.6" y="115.2">RESET</text>
<text x="159.3" y="120.2">D2</text>
<text x="159.3" y="122.8">D3</text>
<text x="159.3" y="125.3">D4</text>
<text x="172.9" y="120.2">IOREF</text>
<text x="173.8" y="125.3">AREF</text>
<text x="159.3" y="127.9">D5</text>
<text x="159.3" y="130.4">D6</text>
<text x="176.1" y="130.4">A0</text>
<text x="51.3" y="136.8">OBD</text>
<text x="52.1" y="134.2">J1</text>
<text x="159.3" y="132.9">D7</text>
<text x="159.3" y="135.5">D8</text>
<text x="176.1" y="132.9">A1</text>
<text x="176.1" y="135.5">A2</text>
<text x="102.1" y="142.1">+5V</text>
<text x="159.3" y="138">D9</text>
<text x="159.3" y="140.6">D10</text>
<text x="159.3" y="143.1">D11</text>
<text x="171.2" y="140.6">SDA/A4</text>
<text x="171.2" y="143.1">SCL/A5</text>
<text x="176.1" y="138">A3</text>
<text x="98.9" y="148.2">R1</text>
<text x="159.3" y="145.6">D12</text>
<text x="159.3" y="148.2">D13</text>
<text x="171.2" y="148.2">SDA/A4</text>
<text x="92.9" y="150.7">200R</text>
<text x="98.9" y="150.7">1%</text>
<text x="167.2" y="154.4" transform="rotate(-90 167.2 154.4)">GND</text>
<text x="169.8" y="154.4" transform="rotate(-90 169.8 154.4)">GND</text>
<text x="171.2" y="150.7">SCL/A5</text>
<text x="172.3" y="154.4" transform="rotate(-90 172.3 154.4)">GND</text>
<text x="106.7" y="156.1">TH1</text>
<text x="106.7" y="158.7">Oil_Temp</text>
<text x="50.3" y="168.8">+BATT</text>
<text x="102.1" y="172.6">+5V</text>
<text x="43.5" y="177.4">22k</text>
<text x="48.1" y="174.9">R2</text>
<text x="48.1" y="177.4">1%</text>
<text x="43.5" y="185">10k</text>
<text x="48.1" y="182.5">R3</text>
<text x="48.1" y="185">1%</text>
<text x="80.7" y="185">Oil_Pressure</text>
<text x="90" y="182.5">U1</text>
<text x="105" y="181.8" transform="rotate(-90 105 181.8)">Vcc</text>
<text x="106.9" y="183.7">Vout</text>
<text x="105" y="187.5" transform="rotate(-90 105 187.5)">GND</text>
</g>
<g font-size="1.3" fill="#0f0f0f">
<text x="39.4" y="28.9">SD_CS</text>
<text x="207" y="25.1">RESET</text>
<text x="196.8" y="41.6">KEYPAD</text>
<text x="39.4" y="45.4">MOSI</text>
<text x="147.3" y="47.9">LCD_RS</text>
<text x="147.3" y="42.8">LCD_EN</text>
<text x="39.4" y="60.6">SCK</text>
<text x="74.9" y="65.7">MISO</text>
<text x="147.3" y="65.7">LCD_D4</text>
<text x="147.3" y="68.2">LCD_D5</text>
<text x="147.3" y="70.8">LCD_D6</text>
<text x="147.3" y="73.3">LCD_D7</text>
<text x="29.2" y="105.1">SCL</text>
<text x="29.2" y="107.6">SDA</text>
<text x="148.6" y="114">RX</text>
<text x="183.3" y="114">RESET</text>
<text x="148.6" y="116.5">TX</text>
<text x="148.6" y="119">RPM</text>
<text x="148.6" y="124.1">LCD_D4</text>
<text x="148.6" y="121.6">SPD</text>
<text x="148.6" y="131.7">LCD_D7</text>
<text x="148.6" y="129.2">LCD_D6</text>
<text x="148.6" y="126.7">LCD_D5</text>
<text x="184.8" y="131.7">OILP</text>
<text x="148.6" y="136.8">LCD_EN 24</text>
<text x="148.6" y="134.3">LCD_RS 23</text>
<text x="183.6" y="136.8">VBATT</text>
<text x="185.1" y="134.3">OILT</text>
<text x="148.6" y="141.9">MOSI</text>
<text x="148.6" y="139.4">SD_CS</text>
<text x="185.5" y="139.4">SDA</text>
<text x="185.5" y="141.9">SCL</text>
<text x="148.6" y="144.4">MISO</text>
<text x="148.6" y="147">SCK</text>
<text x="38.1" y="154.6">K-LINE</text>
<text x="60.4" y="154.6">L-LINE +BATT</text>
<text x="108.9" y="152.1">OILT</text>
<text x="55.4" y="178.7">VBATT</text>
<text x="116.2" y="182.5">OILP</text>
</g>
<g font-size="1.3" fill="#a90000">
<text x="46.9" y="29">9</text>
<text x="58.3" y="29">8</text>
<text x="102.2" y="25.1">3</text>
<text x="114.9" y="25.1">2</text>
<text x="53.1" y="34.6" transform="rotate(-90 53.1 34.6)">10</text>
<text x="109" y="32.5" transform="rotate(-90 109 32.5)">1</text>
<text x="183.9" y="34.4" transform="rotate(-90 183.9 34.4)">1</text>
<text x="248.2" y="30.2">2</text>
<text x="271.1" y="30.2">4</text>
<text x="164.8" y="40.1" transform="rotate(-90 164.8 40.1)">2</text>
<text x="180.3" y="36.6">2</text>
<text x="183.9" y="40.7" transform="rotate(-90 183.9 40.7)">3</text>
<text x="248.2" y="40.4">1</text>
<text x="271.1" y="40.4">3</text>
<text x="46.9" y="45.5">5</text>
<text x="58.3" y="45.5">6</text>
<text x="155.5" y="45.5">5</text>
<text x="155.5" y="42.9">6</text>
<text x="173.3" y="42.9">3</text>
<text x="23.9" y="48.3" transform="rotate(-90 23.9 48.3)">14</text>
<text x="53.1" y="50.6" transform="rotate(-90 53.1 50.6)">4</text>
<text x="81.2" y="50.5">1</text>
<text x="81.2" y="53.1">2</text>
<text x="155.5" y="48">4</text>
<text x="172.7" y="50.5">15</text>
<text x="172.7" y="53.1">16</text>
<text x="81.2" y="55.6">3</text>
<text x="81.2" y="58.2">4</text>
<text x="155.5" y="55.6">7</text>
<text x="155.5" y="58.2">8</text>
<text x="46.9" y="60.7">2</text>
<text x="53.1" y="65.8" transform="rotate(-90 53.1 65.8)">1</text>
<text x="58.3" y="60.7">3</text>
<text x="81.2" y="60.7">5</text>
<text x="81.2" y="63.2">6</text>
<text x="81.2" y="65.8">7</text>
<text x="154.9" y="63.2">10</text>
<text x="154.9" y="65.8">11</text>
<text x="155.5" y="60.7">9</text>
<text x="23.9" y="68" transform="rotate(-90 23.9 68)">7</text>
<text x="81.2" y="68.3">8</text>
<text x="154.9" y="68.3">12</text>
<text x="154.9" y="70.9">13</text>
<text x="46.3" y="75.9">12</text>
<text x="57.7" y="75.9">11</text>
<text x="119.9" y="73.4">SH</text>
<text x="154.9" y="73.4">14</text>
<text x="53.1" y="81.6" transform="rotate(-90 53.1 81.6)">13</text>
<text x="164.8" y="78.2" transform="rotate(-90 164.8 78.2)">1</text>
<text x="36.1" y="107.7">5</text>
<text x="36.1" y="105.2">6</text>
<text x="45.5" y="102.3" transform="rotate(-90 45.5 102.3)">8</text>
<text x="48" y="102.3" transform="rotate(-90 48 102.3)">3</text>
<text x="166.1" y="106.1" transform="rotate(-90 166.1 106.1)">8</text>
<text x="171.2" y="106.1" transform="rotate(-90 171.2 106.1)">4</text>
<text x="173.7" y="106.1" transform="rotate(-90 173.7 106.1)">5</text>
<text x="36.1" y="112.8">1</text>
<text x="59" y="110.2">7</text>
<text x="36.1" y="115.3">2</text>
<text x="156.2" y="114">15</text>
<text x="156.2" y="116.6">16</text>
<text x="156.2" y="119.1">17</text>
<text x="179.6" y="119.1">2</text>
<text x="179.6" y="114">3</text>
<text x="48" y="120.1" transform="rotate(-90 48 120.1)">4</text>
<text x="156.2" y="121.7">18</text>
<text x="156.2" y="124.2">19</text>
<text x="179" y="124.2">30</text>
<text x="156.2" y="126.7">20</text>
<text x="156.2" y="129.3">21</text>
<text x="156.2" y="131.8">22</text>
<text x="179" y="131.8">10</text>
<text x="179.6" y="129.3">9 KEYPAD</text>
<text x="179.6" y="129.3">9</text>
<text x="156.2" y="134.4">23</text>
<text x="156.2" y="136.9">24</text>
<text x="179" y="134.4">11</text>
<text x="179" y="136.9">12</text>
<text x="48.2" y="139.4">1</text>
<text x="48.2" y="142">2</text>
<text x="56.5" y="142">10</text>
<text x="57.1" y="139.4">9</text>
<text x="156.2" y="139.4">25</text>
<text x="156.2" y="142">26</text>
<text x="179" y="139.4">13</text>
<text x="179" y="142">14</text>
<text x="48.2" y="144.5">3</text>
<text x="48.2" y="147.1">4</text>
<text x="48.2" y="149.6">5</text>
<text x="56.5" y="144.5">11</text>
<text x="56.5" y="147.1">12</text>
<text x="56.5" y="149.6">13</text>
<text x="156.2" y="144.5">27</text>
<text x="156.2" y="147.1">28</text>
<text x="179" y="147.1">31</text>
<text x="179" y="149.6">32</text>
<text x="48.2" y="152.1">6</text>
<text x="48.2" y="154.7">7</text>
<text x="56.5" y="152.1">14</text>
<text x="56.5" y="154.7">15</text>
<text x="48.2" y="157.2">8</text>
<text x="56.5" y="157.2">16</text>
<text x="166.1" y="157.5" transform="rotate(-90 166.1 157.5)">29</text>
<text x="168.7" y="156.9" transform="rotate(-90 168.7 156.9)">6</text>
<text x="171.2" y="156.9" transform="rotate(-90 171.2 156.9)">7</text>
<text x="103.9" y="177.2" transform="rotate(-90 103.9 177.2)">2</text>
<text x="112.3" y="182.6">4</text>
<text x="103.9" y="189.9" transform="rotate(-90 103.9 189.9)">3</text>
</g>
</svg>
